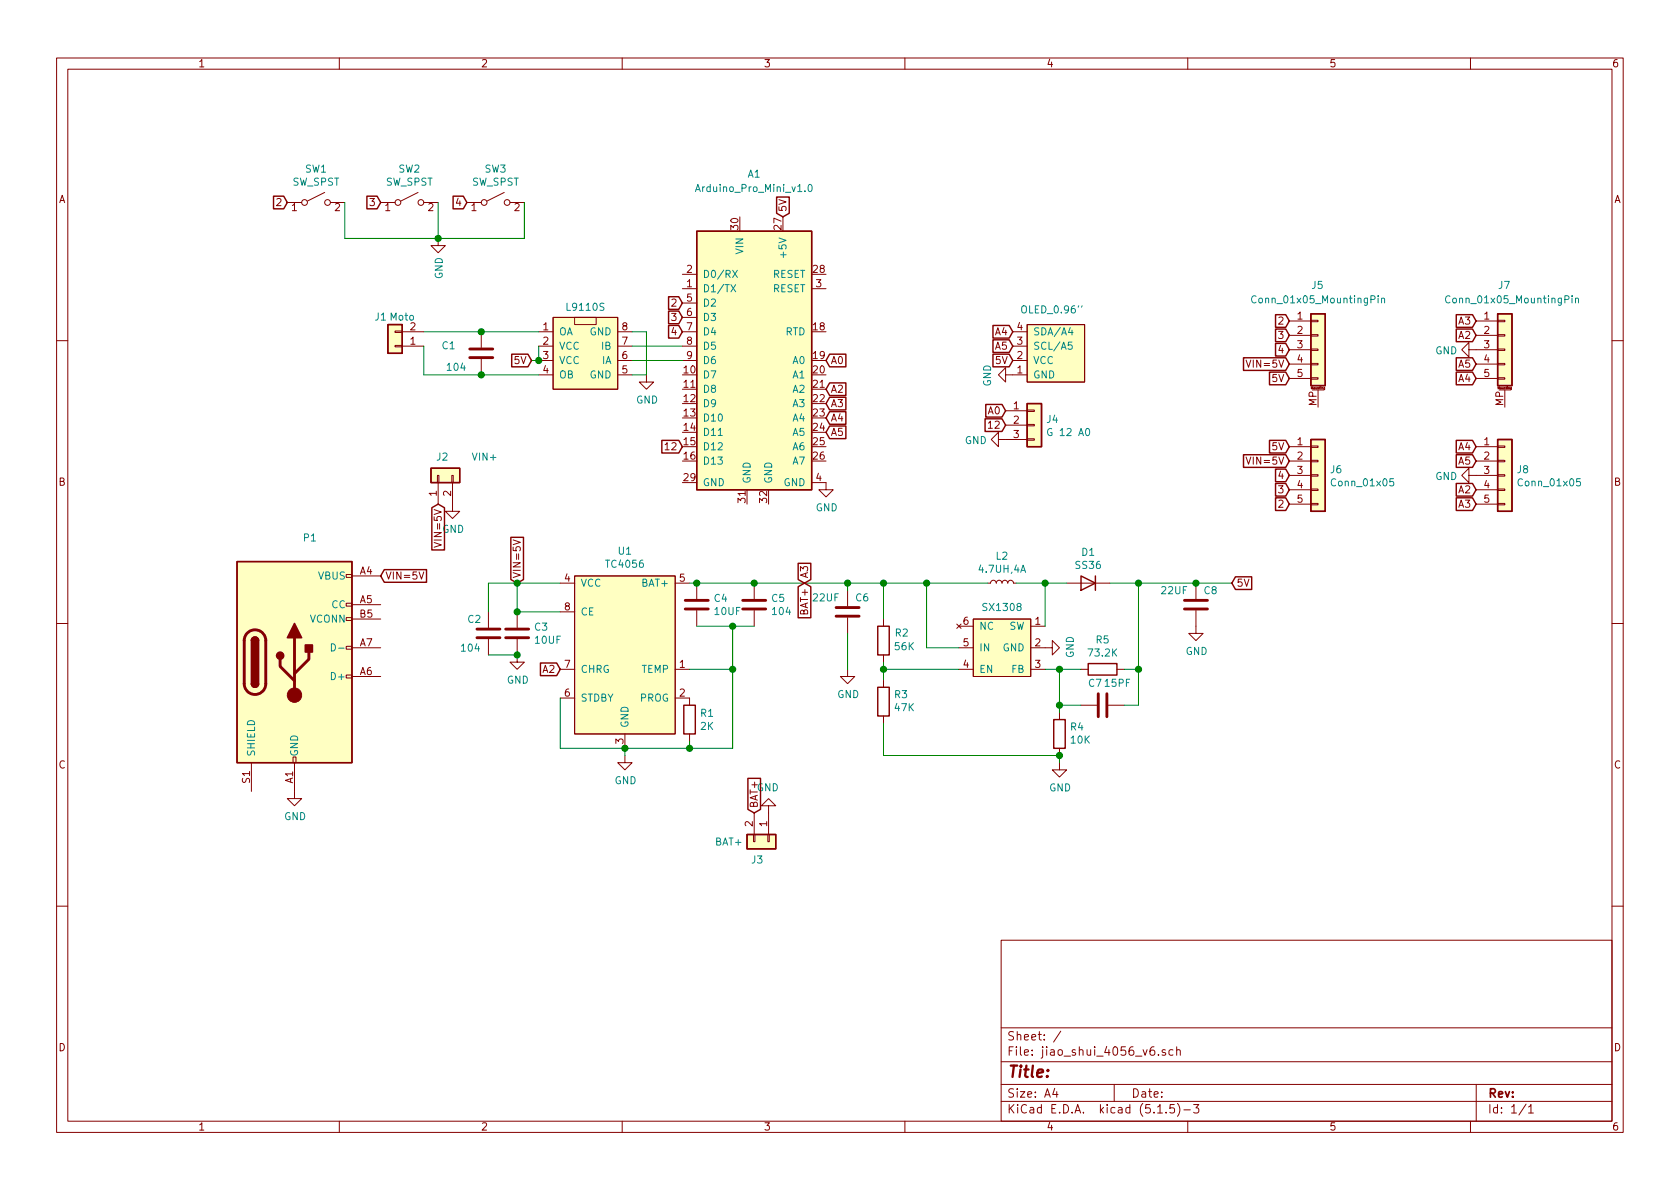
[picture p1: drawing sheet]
<svg xmlns="http://www.w3.org/2000/svg" width="297mm" height="210mm" viewBox="0 0 297 210" stroke-linecap="round" stroke-linejoin="round" font-family="sans-serif">
<g fill="none" stroke="#840000" stroke-width=".18">
<path d="M10 10.3h277v189.9h-277zM12 12.2h273v186.1h-273zM60 10.3v1.9M110 10.3v1.9M160 10.3v1.9M210 10.3v1.9M260 10.3v1.9M50.8 35.8h2.5M57.4 34l-3 1.6M58.4 35.8h2.6M67.3 35.8h2.5M73.9 34l-3 1.6"/>
<path d="M74.9 35.8h2.6M82.5 35.8h2.6M89.2 34l-3.1 1.6M90.2 35.8h2.5M69.8 58.5h1.3v.3h-1.3zM71.1 58.7h3.8M77.5 42.2v1.2h1.2l-1.2 1.3-1.3-1.3h1.3M85.1 58.7v2.8M95.2 58.7h2.6M97.8 56.1h11.4v12.7h-11.4zM101.6 56.1h3.8v1.3h-3.8zM109.2 58.7h2.6"/>
<path d="M120.6 58.7h2.6M120.6 51h2.6M120.6 48.5h2.6M120.6 53.6h2.6M120.6 56.1h2.6M143.5 51h2.5M179.1 58.7h2.5M181.6 57.4h10.2v10.2h-10.2zM228 56.8h3.8M228 59.3h3.8M231.8 59.2h1.2v.2h-1.2zM231.8 56.6h1.2v.3h-1.2z"/>
<path d="M261 56.8h3.8M261 59.3h3.8M264.8 59.2h1.3v.2h-1.3zM264.8 56.6h1.3v.3h-1.3zM10 60.2h2M69.8 61.1h1.3v.2h-1.3zM71.1 61.2h3.8M85.1 63.5v2.8M95.2 61.2h2.6M95.2 66.3h2.6M95.2 63.7h2.6M109.2 61.2h2.6"/>
<path d="M109.2 66.3h2.6M109.2 63.7h2.6M114.3 66.3v1.3h1.3l-1.3 1.2-1.3-1.2h1.3M120.6 61.2h2.6M120.6 63.7h2.6M176.5 77.7v-1.3l-1.2 1.3 1.2 1.3v-1.3h5.1M177.8 66.3v-1.3l-1.3 1.3 1.3 1.3v-1.3h3.8M177.8 72.6h3.8M177.8 75.2h3.8M179.1 61.2h2.5M179.1 63.7h2.5M181.6 77.6h1.3v.2h-1.3z"/>
<path d="M181.6 72.5h1.3v.3h-1.3zM181.6 75.1h1.3v.2h-1.3zM220.3 63.7l.5 1.2 .4-1.2M228 61.8h3.8M228 64.4h3.8M228 66.9h3.8M228 79h3.8M231.8 66.8h1.2v.3h-1.2zM231.8 64.3h1.2v.2h-1.2zM231.8 61.7h1.2v.3h-1.2zM231.8 78.9h1.2v.2h-1.2zM232 69h2.1"/>
<path d="M233 69v3M234.2 68.5v.4h-.1M234.2 68.5l-.2 .1 .1 .2h.1M259.7 61.8v-1.2l-1.3 1.2 1.3 1.3v-1.3h5.1M261 64.4h3.8M261 66.9h3.8M261 79h3.8M264.8 66.8h1.3v.3h-1.3zM264.8 64.3h1.3v.2h-1.3zM264.8 61.7h1.3v.3h-1.3zM264.8 78.9h1.3v.2h-1.3zM265 69h2.1"/>
<path d="M266.1 69v3M267.2 68.5v.4h-.1M267.2 68.5l-.1 .1v.2h.1M285 60.2h2M76.8 95.9l1.2 .5-1.2 .4M77.3 84.1h.3v1.2h-.3zM77.5 85.3v3.8M79.9 84.1h.2v1.2h-.2zM80 85.3v5.1h1.3l-1.3 1.3-1.3-1.3h1.3M90.7 95.5l1.3 .4-1.3 .4M143.5 85.3h2.5v1.3h1.3l-1.3 1.3-1.2-1.3h1.2M220.3 80.8l.5 1.3 .4-1.3"/>
<path d="M228 81.5h3.8M228 84.1h3.8M228 86.6h3.8M228 89.1h3.8M231.8 89h1.2v.3h-1.2zM231.8 86.5h1.2v.2h-1.2zM231.8 81.4h1.2v.3h-1.2zM231.8 83.9h1.2v.3h-1.2zM259.7 84.1v-1.3l-1.3 1.3 1.3 1.2v-1.2h5.1M261 81.5h3.8M261 86.6h3.8M261 89.1h3.8"/>
<path d="M264.8 89h1.3v.3h-1.3zM264.8 86.5h1.3v.2h-1.3zM264.8 81.4h1.3v.3h-1.3zM264.8 83.9h1.3v.3h-1.3zM10 110.3h2M61.2 119.4h1v.5h-1zM61.2 114.3h1v.5h-1zM61.2 109.2h1v.5h-1zM61.2 106.7h1v.5h-1zM61.2 101.6h1v.5h-1zM62.2 101.8h5.1M62.2 106.9h5.1"/>
<path d="M62.2 119.6h5.1M62.2 114.5h5.1M62.2 109.5h5.1M74.1 101.1l.4 1.3 .4-1.3M86.4 108.2v2.8M86.4 113v2.8M91.4 113v4.1h1.3l-1.3 1.3-1.2-1.3h1.2M91.4 108.2v2.8M99.1 103.1h2.5M99.1 118.4h2.5M99.1 108.2h2.5M101.6 101.8h17.8v28h-17.8z"/>
<path d="M119.4 103.1h2.5M119.4 118.4h2.5M123.2 103.1v2.8M123.2 107.9v2.8M133.3 103.1v2.8M133.3 107.9v2.8M149.9 118.4v1.2h1.2l-1.2 1.3-1.3-1.3h1.3M149.9 104.4v2.8M149.9 109.2v2.8M156.2 109.5v1.2M156.2 115.8v1.3M169.2 110.4l.7 .7"/>
<path d="M169.5 118.4h2.6M169.5 114.5h2.6M169.5 110.7h2.6M169.9 110.4l-.7 .7M172.1 109.5h10.1v10.1h-10.1zM174.6 103.1h.5l.2-.3 .2-.2 .5 .1 .1 .4 .2-.3 .3-.2 .4 .1 .2 .4 .1-.3 .3-.2 .4 .1 .2 .4 .1-.3 .3-.2 .4 .1 .2 .4h.5M182.2 114.5h3.9v-1.2l1.2 1.2-1.2 1.3v-1.3M182.2 118.4h2.6M182.2 110.7h2.6M188.6 103.1h7.6M191.1 118.4h1.3M197.5 118.4h1.3"/>
<path d="M211.5 107.9v4.1h1.2l-1.2 1.3-1.3-1.3h1.3M211.5 103.1v2.8M285 110.3h2M44.4 134.9v5M51.8 133.9h.5v1h-.5zM52.1 134.9v6.3h1.2l-1.2 1.3-1.3-1.3h1.3M99.1 123.4h2.5M110.5 133.6v1.3h1.3l-1.3 1.2-1.3-1.2h1.3M110.5 129.8v2.5M119.4 123.4h2.5v1.3M121.9 129.8v1.3M156.2 120.3v1.2"/>
<path d="M156.2 126.6v1.3M187.3 134.9v1.2h1.3l-1.3 1.3-1.2-1.3h1.2M187.3 126v1.2M187.3 132.3v1.3M191.1 124.7h2.8M196 124.7h2.8M133.2 147.6h.3v1.2h-.3zM133.3 143.8v3.8M135.8 147.6h.2v1.2h-.2zM135.9 142.5h1.3l-1.3-1.3-1.3 1.3h1.3v5.1M10 160.2h2M177 166.3h108v32h-108z"/>
<path d="M285 160.2h2M60 198.3v1.9M110 198.3v1.9M160 198.3v1.9M177 194.8h108M177 191.8h108M177 187.8h108M177 181.8h108M186.5 192.5l-.4 1h1M186.8 193v1M187.6 182.3l-1.3 2M197 191.8v3"/>
<path d="M204.7 196.8h.8M204.8 186.5v.1M206 185.7a.37 .37 0 0 0-.5 .1v.2l.5 .2 .1 .1-.2 .3-.4-.1M206.2 196.7v.1M207.4 185.7l-.4-.1-.3 .3 .1 .6 .2 .1 .4-.1M207.6 195.3h-.7l-.1 .7 .2-.1 .5 .1 .2 .2-.1 .5-.2 .1-.6-.1M208.1 185.7a.37 .37 0 0 1 .6 .1v.8M208.1 185.1v1.5M208.2 195.1a1.71 1.71 0 0 1 0 2.3M209.3 196.3h1.2M210 198.3v1.9M211 195.3h1l-.5 .6 .4 .1v.7l-.2 .1-.7-.1"/>
<path d="M260 198.3v1.9M261 191.8v6.5M269.8 195.2l-1.2 2M270.3 195.8l.4-.5v1.5M270.3 196.8h.8"/>
<circle cx="53.8" cy="35.8" r=".51"/>
<circle cx="57.9" cy="35.8" r=".51"/>
<circle cx="70.4" cy="35.8" r=".51"/>
<circle cx="74.4" cy="35.8" r=".51"/>
<circle cx="85.6" cy="35.8" r=".51"/>
<circle cx="89.7" cy="35.8" r=".51"/>
</g>
<g fill="#ffffc2" stroke="#ffffc2" stroke-width=".18">
<path d="M68.6 57.4h2.5v5.1h-2.5z"/>
<path d="M181.6 71.4h2.5v7.6h-2.5z"/>
<path d="M181.6 57.4h10.2v10.2h-10.2z"/>
<path d="M97.8 56.1h11.4v12.7h-11.4z"/>
<path d="M264.8 55.5h2.5v12.7h-2.5z"/>
<path d="M231.8 55.5h2.5v12.7h-2.5z"/>
<path d="M264.8 77.7h2.5v12.7h-2.5z"/>
<path d="M231.8 77.7h2.5v12.7h-2.5z"/>
<path d="M41.9 99.3h20.3v35.6h-20.3z"/>
<path d="M132.1 147.6h5.1v2.5h-5.1z"/>
<path d="M76.2 82.8h5.1v2.5h-5.1z"/>
<path d="M101.6 101.8h17.8v28h-17.8z"/>
<path d="M123.2 40.9h20.3v45.7h-20.3z"/>
<path d="M172.1 109.5h10.1v10.1h-10.1z"/>
</g>
<g fill="none" stroke="#840000" stroke-width=".25">
<path d="M48.4 34.7h1.8l.6 1.1-.6 1.1h-1.8zM64.9 34.7h1.8l.6 1.1-.6 1.1h-1.8zM80.1 34.7h1.8l.6 1.1-.6 1.1h-1.8zM137.3 34.8h2.2v2.9l-1.1 .6-1.1-.6zM68.6 57.4h2.5v5.1h-2.5zM118.2 55h1.8l.6 1.1-.6 1.1h-1.8zM118.2 57.6h1.8l.6 1.1-.6 1.1h-1.8zM118.2 52.5h1.8l.6 1.1-.6 1.1h-1.8zM123.2 40.9h20.3v45.7h-20.3zM175.6 57.6h2.8l.7 1.1-.7 1.1h-2.8zM225.5 58.2h1.8l.7 1.1-.7 1.1h-1.8zM225.5 55.6h1.8l.7 1.2-.7 1.1h-1.8z"/>
<path d="M231.8 55.5h2.5v12.7h-2.5zM257.5 58.2h2.8l.7 1.1-.7 1.1h-2.8zM257.5 55.6h2.8l.7 1.2-.7 1.1h-2.8zM264.8 55.5h2.5v12.7h-2.5zM90.5 62.6h2.8l.7 1.1-.7 1.2h-2.8zM117 77.9h3l.6 1.1-.6 1.1h-3zM146.7 62.6h2.9v2.3h-2.9l-.7-1.2zM146.7 70.3h2.9v2.2h-2.9l-.7-1.1zM146.7 67.7h2.9v2.2h-2.9l-.7-1.1zM146.7 72.8h2.9v2.2h-2.9l-.7-1.1zM146.7 75.3h2.9v2.3h-2.9l-.7-1.2zM174.2 74.1h3l.6 1.1-.6 1.1h-3z"/>
<path d="M174.3 71.5h2.9l.6 1.1-.6 1.2h-2.9zM175.6 62.6h2.8l.7 1.1-.7 1.2h-2.8zM175.6 60.1h2.8l.7 1.1-.7 1.1h-2.8zM181.6 71.4h2.5v7.6h-2.5zM219.9 63.3h7.4l.7 1.1-.7 1.1h-7.4zM224.5 65.8h2.8l.7 1.1-.7 1.1h-2.8zM224.5 77.9h2.8l.7 1.1-.7 1.1h-2.8zM225.5 60.7h1.8l.7 1.1-.7 1.2h-1.8zM231.8 77.7h2.5v12.7h-2.5zM257.5 63.3h2.8l.7 1.1-.7 1.1h-2.8zM257.5 77.9h2.8l.7 1.1-.7 1.1h-2.8zM257.5 65.8h2.8l.7 1.1-.7 1.1h-2.8z"/>
<path d="M264.8 77.7h2.5v12.7h-2.5zM41.9 99.3h20.3v35.6h-20.3zM76.2 82.8h5.1v2.5h-5.1zM76.4 89.8l1.1-.7 1.1 .7v7.5h-2.2zM90.3 95h2.3v7.5l-1.2 .6-1.1-.6zM141.1 99.6h2.3v2.9l-1.2 .6-1.1-.6zM219.9 80.4h7.4l.7 1.1-.7 1.1h-7.4zM225.5 85.5h1.8l.7 1.1-.7 1.1h-1.8zM225.5 88h1.8l.7 1.1-.7 1.2h-1.8zM225.5 83h1.8l.7 1.1-.7 1.1h-1.8zM257.5 88h2.8l.7 1.1-.7 1.2h-2.8zM257.5 85.5h2.8l.7 1.1-.7 1.1h-2.8z"/>
<path d="M257.5 80.4h2.8l.7 1.1-.7 1.1h-2.8zM44.4 113.3a.63 .63 0 0 1 .7-.7 .63 .63 0 0 1 .6 .7M67.9 100.7h7.5v2.3h-7.5l-.6-1.2zM95.6 117.2h2.8l.7 1.2-.7 1.1h-2.8zM141.1 103.8l1.1-.7 1.2 .7v5.4h-2.3zM155.2 110.7h2v5.1h-2zM191.1 101.8l2.6 1.3-2.6 1.3zM192.4 117.3h5.1v2.1h-5.1zM193.7 101.8v2.6M218.4 102h2.9v2.2h-2.9l-.6-1.1zM44.4 120.9a.63 .63 0 0 0 .7 .6 .63 .63 0 0 0 .6-.6M120.9 124.7h2v5.1h-2z"/>
<path d="M132.2 137.6h2.3v5.5l-1.2 .7-1.1-.7zM155.2 121.5h2v5.1h-2zM186.3 127.2h2v5.1h-2zM132.1 147.6h5.1v2.5h-5.1z"/>
</g>
<g fill="none" stroke="#008484" stroke-width=".18">
<path d="M143 32.7l.2-.1a.67 .67 0 0 1 .4 .6 .67 .67 0 0 1-.4 .7l-.2-.1-.1-.4zM129.2 50.3l.9 1.3M129.5 47.8l.9 1.3M130.1 50.3l-.9 1.3M130.4 47.8l-.9 1.3M189.2 57.9l-.3 .9h.8M189.5 58.4v.8M222.1 52.4a.6 .6 0 0 0-.9 .4 .6 .6 0 0 0 .6 .8l.3-.2M243.7 52.3v.1M243.7 52.7v.9M244.3 52.9l.1-.2 .4 .1v.8M244.3 52.7v.9"/>
<path d="M256.4 52.4a.6 .6 0 0 0-.9 .4 .6 .6 0 0 0 .6 .8l.3-.2M278 52.3v.1M278 52.7v.9M278.6 52.9l.1-.2 .3 .1 .1 .8M278.6 52.7v.9M186 75.8a.59 .59 0 0 0-.8 .6 .59 .59 0 0 0 .8 .6v-.5h-.2M189.5 60.5h-.6l-.1 .6 .3-.1 .4 .1v.5l-.2 .2-.5-.2M246.4 84.7h-.6l-.1 .6 .2-.2 .4 .1 .1 .6-.2 .1-.5-.1M279.4 84.7h-.6l-.1 .6 .2-.2 .4 .1 .1 .6-.2 .1-.5-.1M58.6 113.8a.64 .64 0 0 1 .7 .7 .64 .64 0 0 1-.7 .6zM59.9 114.6h.9"/>
</g>
<g fill="none" stroke="#840000" stroke-width=".51">
<path d="M83.1 61.7h4M83.1 63.2h4M43.6 112.1a1.9 1.9 0 0 1 2.1-.6 1.9 1.9 0 0 1 1.3 1.8v7.6a1.9 1.9 0 0 1-1.9 1.9 1.9 1.9 0 0 1-1.9-1.9v-7.8l.1-.5zM49.5 116.6v1.3l2.6 2.5M52.1 112.8v10.1M54.6 115.3v1.3l-2.5 2.5M84.3 112.8h4.1M84.3 111.2h4.1M89.4 112.8h4.1M89.4 111.2h4.1M121.2 107.7h4M121.2 106.2h4"/>
<path d="M131.3 107.7h4.1M131.3 106.2h4.1M147.8 109h4.1M147.8 107.4h4.1M209.4 107.7h4.1M209.4 106.2h4.1M194.2 122.7v4M195.7 122.7v4"/>
</g>
<g fill="#840000" stroke="#840000" stroke-width=".25">
<path d="M44.4 120.9h1.3a.63 .63 0 0 1-.6 .6 .63 .63 0 0 1-.7-.6z"/>
<path d="M44.6 112.8a.63 .63 0 0 1 .7-.1 .63 .63 0 0 1 .4 .6h-1.3z"/>
<path d="M44.4 113.3h1.3v7.6h-1.3z"/>
<path d="M54 114h1.2v1.3h-1.2z"/>
<path d="M52.1 110.2l1.2 2.6h-2.5z"/>
<circle cx="49.5" cy="115.9" r=".63"/>
</g>
<circle cx="52.1" cy="122.9" r="1.27" fill="#840000" stroke="#840000" stroke-width=".18"/>
<g fill="none" stroke="#008400" stroke-width=".18">
<path d="M61 35.8v6.4h31.7v-6.4M77.5 35.8v6.4M74.9 58.7h20.3M111.8 58.7h2.5v7.6h-2.5M74.9 61.2v5.1h20.3M95.2 61.2v2.5h-1.2M111.8 61.2h8.8M111.8 63.7h8.8M86.4 115.8h5M91.4 103.1v5.1h7.7M99.1 103.1h-12.7v5.1M121.9 103.1h52.7"/>
<path d="M121.9 118.4h7.6M123.2 110.7h10.1M129.5 110.7v21.6h-30.4v-8.9M149.9 103.1v1.3M149.9 112v6.4M156.2 118.4h13.3M156.2 103.1v6.4M156.2 117.1v3.2M163.8 103.1v11.4h5.7M179.7 103.1h8.9M184.8 118.4h6.3M184.8 103.1v7.6"/>
<path d="M187.3 118.4v7.6M196.2 103.1h21.6M198.8 118.4h2.5M201.3 103.1v21.6h-2.5M110.5 132.3v1.3M121.9 131.1v1.2M156.2 127.9v5.7h31.1v1.3M187.3 124.7h3.8"/>
</g>
<g fill="#008400" stroke="#008400" stroke-width=".25">
<circle cx="201.3" cy="118.4" r=".51"/>
<circle cx="201.3" cy="103.1" r=".51"/>
<circle cx="187.3" cy="124.7" r=".51"/>
<circle cx="121.9" cy="132.3" r=".51"/>
<circle cx="184.8" cy="103.1" r=".51"/>
<circle cx="211.5" cy="103.1" r=".51"/>
<circle cx="129.5" cy="110.7" r=".51"/>
<circle cx="95.3" cy="63.7" r=".51"/>
<circle cx="129.5" cy="118.4" r=".51"/>
<circle cx="123.2" cy="103.1" r=".51"/>
<circle cx="77.5" cy="42.2" r=".51"/>
<circle cx="187.3" cy="118.4" r=".51"/>
<circle cx="133.4" cy="103.1" r=".51"/>
<circle cx="91.4" cy="103.1" r=".51"/>
<circle cx="149.9" cy="103.1" r=".51"/>
<circle cx="91.4" cy="115.8" r=".51"/>
<circle cx="110.5" cy="132.3" r=".51"/>
<circle cx="156.2" cy="103.1" r=".51"/>
<circle cx="91.4" cy="108.2" r=".51"/>
<circle cx="187.3" cy="133.6" r=".51"/>
<circle cx="163.8" cy="103.1" r=".51"/>
<circle cx="85.1" cy="58.7" r=".51"/>
<circle cx="85.1" cy="66.3" r=".51"/>
<circle cx="156.2" cy="118.4" r=".51"/>
</g>
<text font-size="2.8" fill="#840000" x="178" y="190.5">Title:</text>
<g font-size="2.1" fill="#840000">
<text x="178" y="184">Sheet: /</text>
<text x="178" y="186.7">File: jiao_shui_4056_v6.sch</text>
<text x="178" y="196.9">KiCad E.D.A. kicad (5.1.5)-3</text>
<text x="178" y="194.1">Size: A4</text>
<text x="200" y="194.1">Date:</text>
<text x="263" y="194.1">Rev:</text>
<text x="263" y="196.9">Id: 1/1</text>
</g>
<g font-size="1.8" fill="#840000">
<text x="35" y="11.9">1</text>
<text x="85" y="11.9">2</text>
<text x="135" y="11.9">3</text>
<text x="185" y="11.9">4</text>
<text x="235" y="11.9">5</text>
<text x="285" y="11.9">6</text>
<text x="10.4" y="35.9">A</text>
<text x="285.4" y="35.9">A</text>
<text x="49" y="36.4">2</text>
<text x="51.6" y="37.3">1</text>
<text x="59.2" y="37.3">2</text>
<text x="65.5" y="36.4">3</text>
<text x="68.1" y="37.3">1</text>
<text x="75.7" y="37.3">2</text>
<text x="80.8" y="36.4">4</text>
<text x="83.3" y="37.3">1</text>
<text x="91" y="37.3">2</text>
<text x="130.6" y="40.6" transform="rotate(-90 130.6 40.6)">30</text>
<text x="138.2" y="40.6" transform="rotate(-90 138.2 40.6)">27</text>
<text x="139.1" y="37.6" transform="rotate(-90 139.1 37.6)">5V</text>
<text x="121.4" y="50.8">1</text>
<text x="121.4" y="48.3">2</text>
<text x="121.4" y="53.3">5</text>
<text x="143.8" y="48.3">28</text>
<text x="144.3" y="50.8">3</text>
<text x="72.5" y="58.4">2</text>
<text x="96" y="58.4">1</text>
<text x="110" y="58.4">8</text>
<text x="118.9" y="56.8">3</text>
<text x="118.9" y="59.3">4</text>
<text x="118.9" y="54.2">2</text>
<text x="121.4" y="55.9">6</text>
<text x="121.4" y="58.4">7</text>
<text x="143.8" y="58.4">18</text>
<text x="176" y="59.3">A4</text>
<text x="179.9" y="58.4">4</text>
<text x="226.2" y="59.9">3</text>
<text x="226.2" y="57.4">2</text>
<text x="229.4" y="56.5">1</text>
<text x="229.4" y="59">2</text>
<text x="257.9" y="59.9">A2</text>
<text x="257.9" y="57.4">A3</text>
<text x="262.4" y="56.5">1</text>
<text x="262.4" y="59">2</text>
<text x="72.5" y="61">1</text>
<text x="91" y="64.4">5V</text>
<text x="96" y="61">2</text>
<text x="96" y="63.5">3</text>
<text x="110" y="63.5">6</text>
<text x="110" y="61">7</text>
<text x="121.4" y="61">8</text>
<text x="121.4" y="63.5">9</text>
<text x="143.8" y="63.5">19</text>
<text x="146.8" y="64.4">A0</text>
<text x="176" y="61.8">A5</text>
<text x="176.1" y="64.4">5V</text>
<text x="179.9" y="63.5">2</text>
<text x="179.9" y="61">3</text>
<text x="221" y="65">VIN=5V</text>
<text x="226.2" y="62.5">4</text>
<text x="229.4" y="61.6">3</text>
<text x="229.4" y="64.1">4</text>
<text x="257.9" y="65">A5</text>
<text x="262.4" y="61.6">3</text>
<text x="262.4" y="64.1">4</text>
<text x="96" y="66">4</text>
<text x="110" y="66">5</text>
<text x="121" y="66">10</text>
<text x="121" y="68.6">11</text>
<text x="121" y="71.1">12</text>
<text x="143.8" y="66">20</text>
<text x="143.8" y="68.6">21</text>
<text x="143.8" y="71.1">22</text>
<text x="146.8" y="69.5">A2</text>
<text x="179.9" y="66">1</text>
<text x="225" y="67.6">5V</text>
<text x="229.4" y="66.7">5</text>
<text x="232.8" y="71.8" transform="rotate(-90 232.8 71.8)">MP</text>
<text x="257.9" y="67.6">A4</text>
<text x="262.4" y="66.7">5</text>
<text x="265.8" y="71.8" transform="rotate(-90 265.8 71.8)">MP</text>
<text x="121" y="73.7">13</text>
<text x="121" y="76.2">14</text>
<text x="143.8" y="73.7">23</text>
<text x="143.8" y="76.2">24</text>
<text x="146.8" y="72">A3</text>
<text x="146.8" y="74.5">A4</text>
<text x="146.8" y="77.1">A5</text>
<text x="174.8" y="73.3">A0</text>
<text x="175.1" y="75.8">12</text>
<text x="179.2" y="72.4">1</text>
<text x="179.2" y="74.9">2</text>
<text x="179.2" y="77.5">3</text>
<text x="117.9" y="79.6">12</text>
<text x="121" y="78.7">15</text>
<text x="121" y="81.3">16</text>
<text x="143.8" y="78.7">25</text>
<text x="143.8" y="81.3">26</text>
<text x="221" y="82.2">VIN=5V</text>
<text x="225" y="79.6">5V</text>
<text x="229.4" y="78.7">1</text>
<text x="229.4" y="81.3">2</text>
<text x="229.4" y="83.8">3</text>
<text x="257.9" y="82.2">A5</text>
<text x="257.9" y="79.6">A4</text>
<text x="262.4" y="78.7">1</text>
<text x="262.4" y="81.3">2</text>
<text x="262.4" y="83.8">3</text>
<text x="10.4" y="85.9">B</text>
<text x="77.2" y="87.7" transform="rotate(-90 77.2 87.7)">1</text>
<text x="79.8" y="87.7" transform="rotate(-90 79.8 87.7)">2</text>
<text x="121" y="85.1">29</text>
<text x="131.8" y="88.8" transform="rotate(-90 131.8 88.8)">31</text>
<text x="135.6" y="88.8" transform="rotate(-90 135.6 88.8)">32</text>
<text x="144.3" y="85.1">4</text>
<text x="226.2" y="87.2">3</text>
<text x="226.2" y="89.8">2</text>
<text x="226.2" y="84.7">4</text>
<text x="229.4" y="86.4">4</text>
<text x="229.4" y="88.9">5</text>
<text x="257.9" y="89.8">A3</text>
<text x="257.9" y="87.2">A2</text>
<text x="262.4" y="86.4">4</text>
<text x="262.4" y="88.9">5</text>
<text x="285.4" y="85.9">B</text>
<text x="78.2" y="94.2">GND</text>
<text x="63.7" y="101.6">A4</text>
<text x="78.1" y="96.1" transform="rotate(-90 78.1 96.1)">VIN=5V</text>
<text x="63.7" y="106.7">A5</text>
<text x="68.1" y="102.5">VIN=5V</text>
<text x="92.1" y="102.3" transform="rotate(-90 92.1 102.3)">VIN=5V</text>
<text x="99.8" y="102.9">4</text>
<text x="99.8" y="107.9">8</text>
<text x="120.2" y="102.9">5</text>
<text x="142.9" y="102.3" transform="rotate(-90 142.9 102.3)">A3</text>
<text x="218.6" y="103.8">5V</text>
<text x="63.7" y="109.2">B5</text>
<text x="142.9" y="108.6" transform="rotate(-90 142.9 108.6)">BAT+</text>
<text x="170.3" y="110.5">6</text>
<text x="183" y="110.5">1</text>
<text x="63.7" y="119.4">A6</text>
<text x="63.7" y="114.3">A7</text>
<text x="96" y="119">A2</text>
<text x="99.8" y="118.1">7</text>
<text x="120.2" y="118.1">1</text>
<text x="170.3" y="118.1">4</text>
<text x="170.3" y="114.3">5</text>
<text x="183" y="114.3">2</text>
<text x="183" y="118.1">3</text>
<text x="99.8" y="123.2">6</text>
<text x="120.2" y="123.2">2</text>
<text x="110.2" y="131.5" transform="rotate(-90 110.2 131.5)">3</text>
<text x="10.4" y="135.9">C</text>
<text x="285.4" y="135.9">C</text>
<text x="44.2" y="138.5" transform="rotate(-90 44.2 138.5)">S1</text>
<text x="51.8" y="138.5" transform="rotate(-90 51.8 138.5)">A1</text>
<text x="133.8" y="139.9">GND</text>
<text x="134" y="143" transform="rotate(-90 134 143)">BAT+</text>
<text x="133.1" y="146.1" transform="rotate(-90 133.1 146.1)">2</text>
<text x="135.6" y="146.1" transform="rotate(-90 135.6 146.1)">1</text>
<text x="10.4" y="185.9">D</text>
<text x="285.4" y="185.9">D</text>
<text x="35" y="199.9">1</text>
<text x="85" y="199.9">2</text>
<text x="135" y="199.9">3</text>
<text x="185" y="199.9">4</text>
<text x="235" y="199.9">5</text>
<text x="285" y="199.9">6</text>
</g>
<g font-size="1.8" fill="#008484">
<text x="51.7" y="32.8">SW_SPST</text>
<text x="54" y="30.5">SW1</text>
<text x="68.2" y="32.8">SW_SPST</text>
<text x="70.5" y="30.5">SW2</text>
<text x="83.4" y="32.8">SW_SPST</text>
<text x="85.7" y="30.5">SW3</text>
<text x="123.5" y="34">Arduino_Pro_Mini_v1.0</text>
<text x="132.2" y="31.4">A1</text>
<text x="131.4" y="44.9" transform="rotate(-90 131.4 44.9)">VIN</text>
<text x="139.1" y="45.1" transform="rotate(-90 139.1 45.1)">+5V</text>
<text x="78.3" y="49.4" transform="rotate(-90 78.3 49.4)">GND</text>
<text x="124.2" y="51.7">D1/TX</text>
<text x="124.2" y="49.1">D0/RX</text>
<text x="136.6" y="49.1">RESET</text>
<text x="136.6" y="51.7">RESET</text>
<text x="222" y="53.6">Conn_01x05_MountingPin</text>
<text x="232" y="51.1">J5</text>
<text x="256.3" y="53.6">Conn_01x05_MountingPin</text>
<text x="265" y="51.1">J7</text>
<text x="66.3" y="56.7">J1 Moto</text>
<text x="98.8" y="59.3">OA</text>
<text x="100.4" y="55">L9110S</text>
<text x="104.3" y="59.3">GND</text>
<text x="124.2" y="54.2">D2</text>
<text x="124.2" y="56.8">D3</text>
<text x="124.2" y="59.3">D4</text>
<text x="138.9" y="59.3">RTD</text>
<text x="180.9" y="55.4">OLED_0.96''</text>
<text x="182.6" y="59.3">SDA/A4</text>
<text x="78.2" y="61.8">C1</text>
<text x="79.2" y="65.6">104</text>
<text x="98.8" y="61.8">VCC</text>
<text x="98.8" y="64.4">VCC</text>
<text x="106.4" y="64.4">IA</text>
<text x="106.4" y="61.8">IB</text>
<text x="124.2" y="61.8">D5</text>
<text x="124.2" y="64.4">D6</text>
<text x="140.2" y="64.4">A0</text>
<text x="182.6" y="64.4">VCC</text>
<text x="182.6" y="61.8">SCL/A5</text>
<text x="253.8" y="62.7">GND</text>
<text x="98.8" y="66.9">OB</text>
<text x="104.3" y="66.9">GND</text>
<text x="112.5" y="71.4">GND</text>
<text x="124.2" y="66.9">D7</text>
<text x="124.2" y="69.5">D8</text>
<text x="140.2" y="66.9">A1</text>
<text x="140.2" y="69.5">A2</text>
<text x="175.2" y="68.4" transform="rotate(-90 175.2 68.4)">GND</text>
<text x="182.6" y="66.9">GND</text>
<text x="124.2" y="72">D9</text>
<text x="124.2" y="74.5">D10</text>
<text x="124.2" y="77.1">D11</text>
<text x="140.2" y="72">A3</text>
<text x="140.2" y="74.5">A4</text>
<text x="140.2" y="77.1">A5</text>
<text x="185.1" y="74.8">J4</text>
<text x="185.9" y="77.1">G 12 A0</text>
<text x="77.2" y="81.5">J2</text>
<text x="83.7" y="81.5">VIN+</text>
<text x="124.2" y="79.6">D12</text>
<text x="124.2" y="82.2">D13</text>
<text x="140.2" y="79.6">A6</text>
<text x="140.2" y="82.2">A7</text>
<text x="170.6" y="78.5">GND</text>
<text x="235.3" y="83.7">J6</text>
<text x="268.3" y="83.7">J8</text>
<text x="124.2" y="86">GND</text>
<text x="132.7" y="85.6" transform="rotate(-90 132.7 85.6)">GND</text>
<text x="136.5" y="85.6" transform="rotate(-90 136.5 85.6)">GND</text>
<text x="138.6" y="86">GND</text>
<text x="235.7" y="86">Conn_01x05</text>
<text x="253.8" y="84.9">GND</text>
<text x="268.7" y="86">Conn_01x05</text>
<text x="53.7" y="95.8">P1</text>
<text x="144.2" y="90.4">GND</text>
<text x="107.3" y="100.4">TC4056</text>
<text x="109.4" y="98.1">U1</text>
<text x="173.3" y="101.3">4.7UH,4A</text>
<text x="176.1" y="99">L2</text>
<text x="190.2" y="100.6">SS36</text>
<text x="191.3" y="98.3">D1</text>
<text x="56.3" y="102.5">VBUS</text>
<text x="58.6" y="107.6">CC</text>
<text x="102.6" y="103.8">VCC</text>
<text x="113.7" y="103.8">BAT+</text>
<text x="126.3" y="106.4">C4</text>
<text x="136.5" y="106.4">C5</text>
<text x="143.8" y="106.3">22UF</text>
<text x="151.3" y="106.3">C6</text>
<text x="205.4" y="105.1">22UF</text>
<text x="212.9" y="105.1">C8</text>
<text x="54.8" y="110.1">VCONN</text>
<text x="82.8" y="110.2">C2</text>
<text x="94.6" y="111.5">C3</text>
<text x="94.7" y="113.8">10UF</text>
<text x="102.6" y="108.8">CE</text>
<text x="126.4" y="108.8">10UF</text>
<text x="136.7" y="108.8">104</text>
<text x="158.3" y="112.6">R2</text>
<text x="173.1" y="111.4">NC</text>
<text x="174" y="108">SX1308</text>
<text x="178.4" y="111.4">SW</text>
<text x="193.8" y="113.8">R5</text>
<text x="81.7" y="115.2">104</text>
<text x="102.6" y="119">CHRG</text>
<text x="113.5" y="119">TEMP</text>
<text x="158.3" y="115">56K</text>
<text x="173.1" y="119">EN</text>
<text x="173.1" y="115.2">IN</text>
<text x="177.3" y="115.2">GND</text>
<text x="178.9" y="119">FB</text>
<text x="189.9" y="116.4" transform="rotate(-90 189.9 116.4)">GND</text>
<text x="192.6" y="116.1">73.2K</text>
<text x="209.6" y="115.8">GND</text>
<text x="58.9" y="120.3">D+</text>
<text x="89.6" y="120.9">GND</text>
<text x="102.6" y="124.1">STDBY</text>
<text x="113.2" y="124.1">PROG</text>
<text x="148" y="123.4">GND</text>
<text x="158.2" y="123.5">R3</text>
<text x="158.3" y="125.8">47K</text>
<text x="192.5" y="121.5">C7</text>
<text x="195.5" y="121.5">15PF</text>
<text x="111.1" y="128.8" transform="rotate(-90 111.1 128.8)">GND</text>
<text x="123.9" y="126.8">R1</text>
<text x="123.9" y="129.1">2K</text>
<text x="189.3" y="129.2">R4</text>
<text x="189.4" y="131.5">10K</text>
<text x="45.1" y="133.9" transform="rotate(-90 45.1 133.9)">SHIELD</text>
<text x="52.7" y="133.9" transform="rotate(-90 52.7 133.9)">GND</text>
<text x="108.7" y="138.7">GND</text>
<text x="185.5" y="139.9">GND</text>
<text x="50.2" y="145">GND</text>
<text x="126.5" y="149.5">BAT+</text>
<text x="132.9" y="152.7">J3</text>
</g>
<g font-size=".5" fill="#840000">
<text x="231.9" y="68.8">Mounting</text>
<text x="264.9" y="68.8">Mounting</text>
</g>
</svg>
